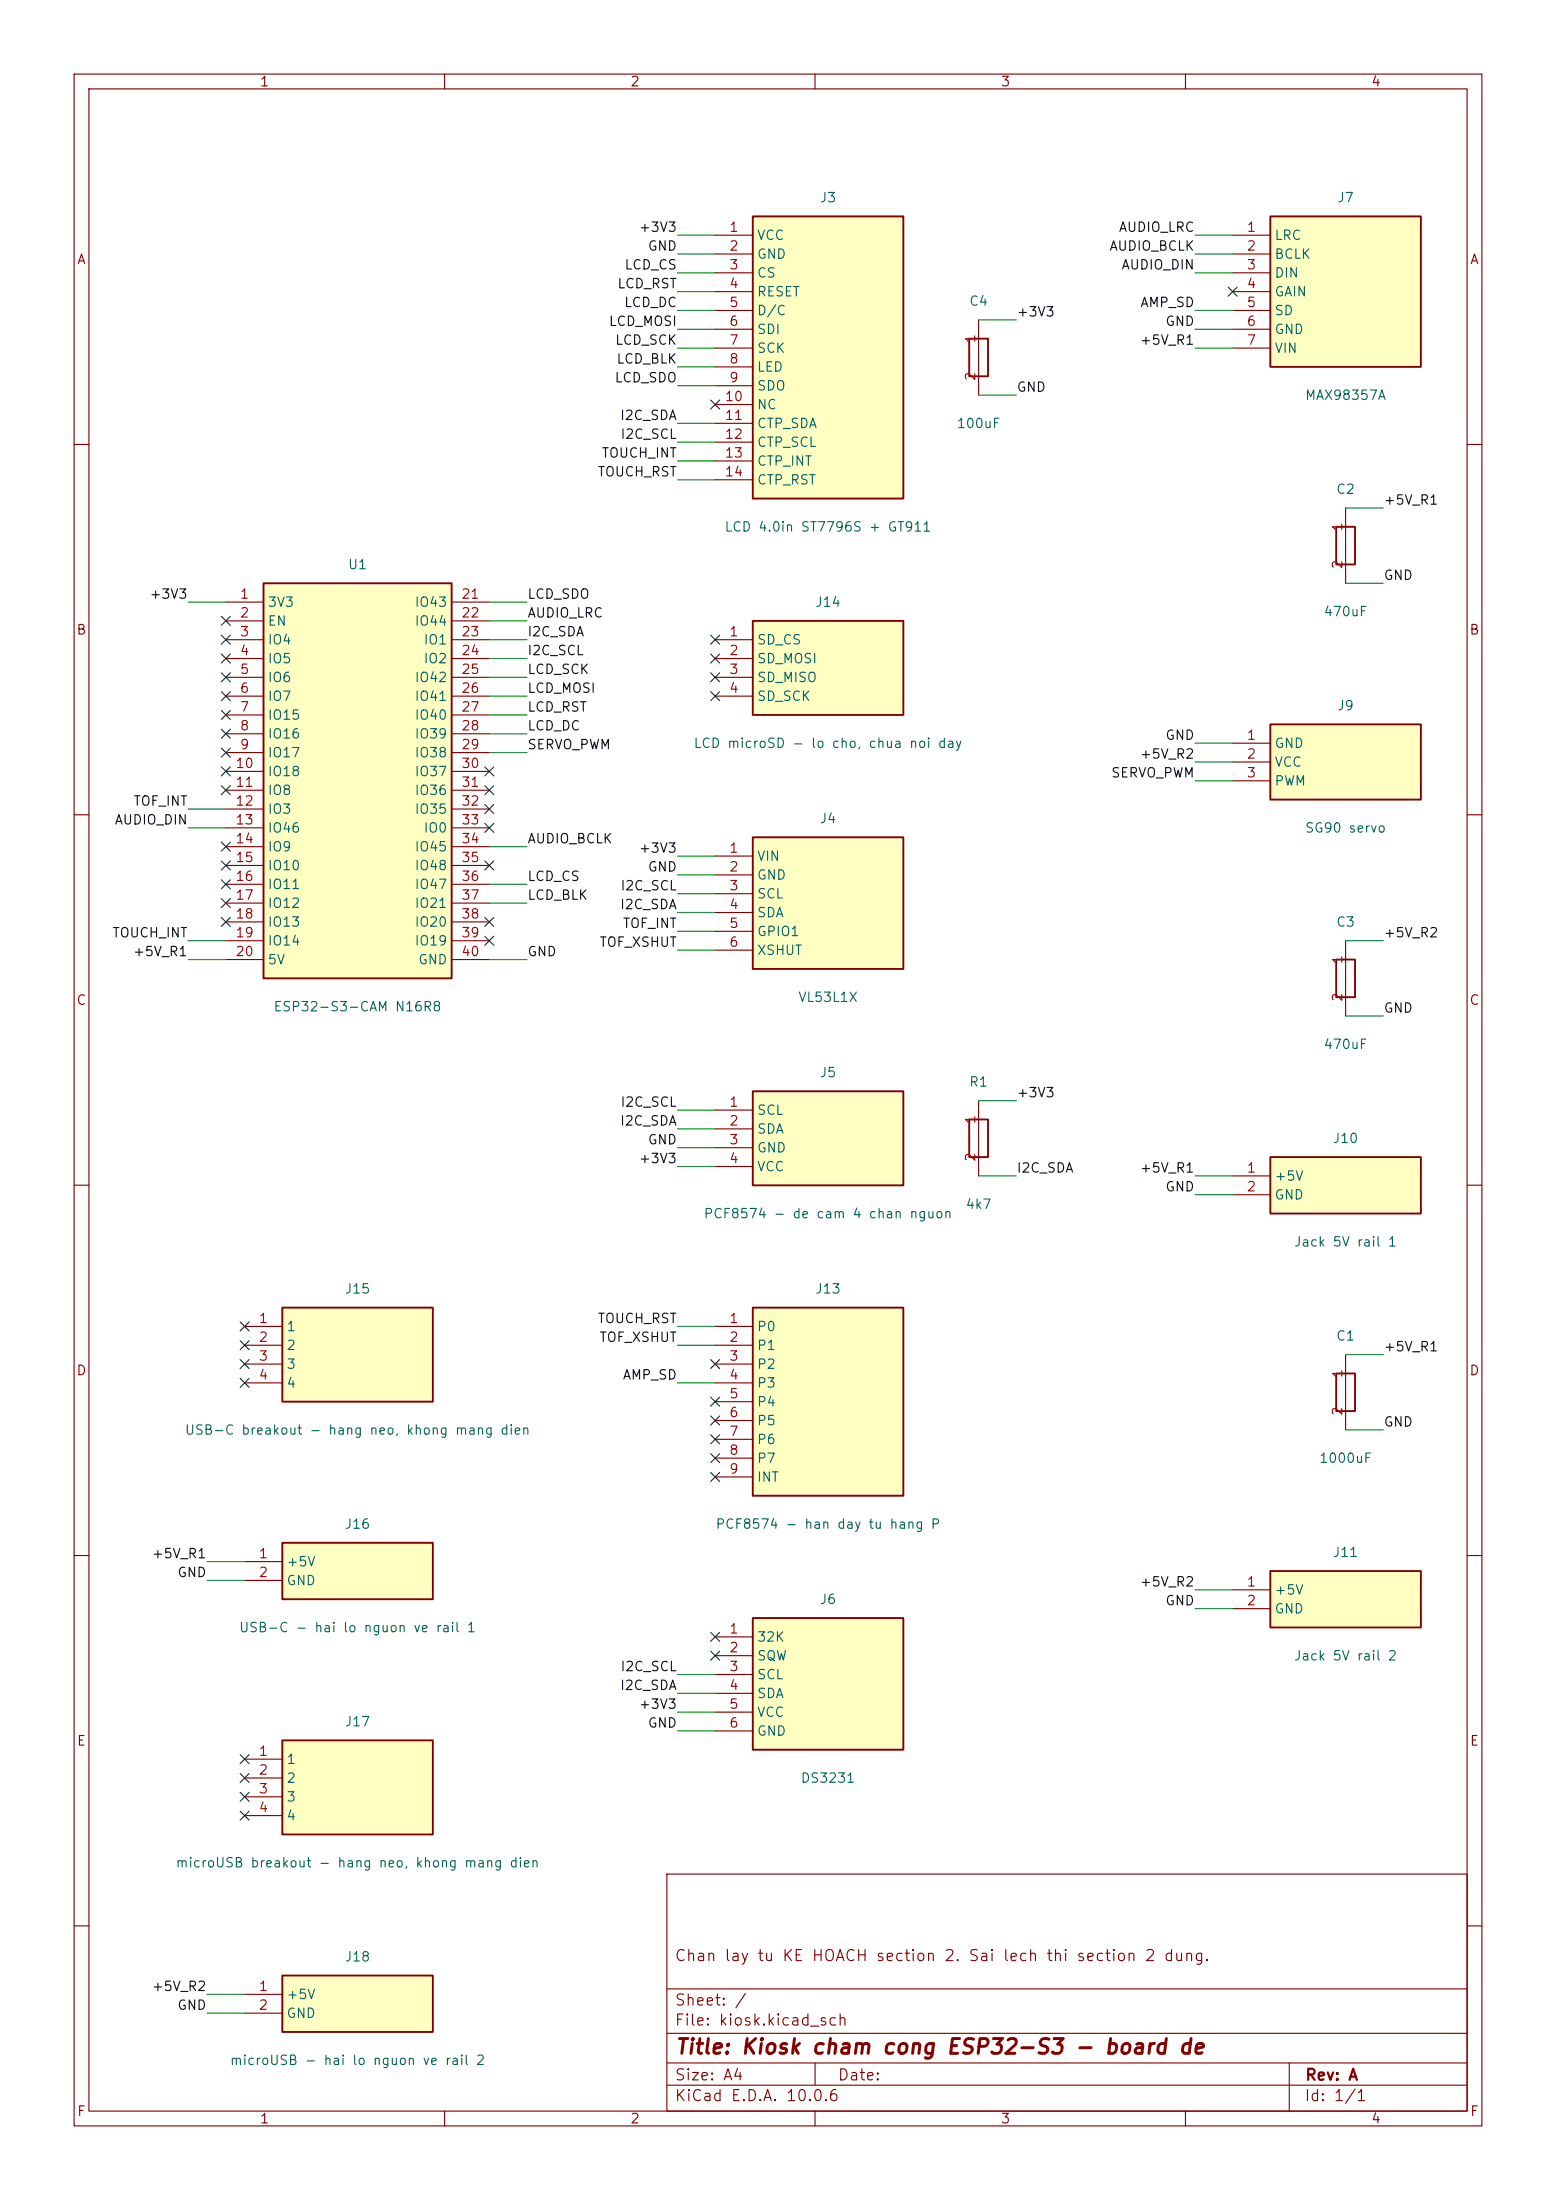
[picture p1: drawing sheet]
<svg xmlns="http://www.w3.org/2000/svg" width="210mm" height="297mm" viewBox="0 0 210 297" stroke-linecap="round" stroke-linejoin="round" font-family="sans-serif">
<g fill="none" stroke="#840000" stroke-width=".15">
<path d="M10 10h190v277h-190zM12 12h186v273h-186zM60 10v2M110 10v2M160 10v2M10 60h2M198 60h2M10 110h2M198 110h2M10 160h2M198 160h2M10 210h2"/>
<path d="M198 210h2M90 253h108v32h-108zM10 260h2M90 278.5h108M90 274.5h108M90 268.5h108M110 278.5v3M174 278.5v6.5M198 260h2M60 285v2M90 281.5h108M110 285v2"/>
<path d="M160 285v2"/>
</g>
<path d="M38.1 208.3h20.3v7.6h-20.3z" fill="#ffffc2"/>
<path d="M180.3 71.1h2.6v5.1h-2.6zM38.1 208.3h20.3v7.6h-20.3z" fill="none" stroke="#840000" stroke-width=".25"/>
<path d="M181.6 68.6v10.1M33 210.8h5.1M33 213.4h5.1" fill="none" stroke="#840000" stroke-width=".15"/>
<path d="M101.6 176.5h20.3v25.4h-20.3z" fill="#ffffc2"/>
<path d="M101.6 176.5h20.3v25.4h-20.3z" fill="none" stroke="#840000" stroke-width=".25"/>
<path d="M96.5 179.1h5.1M96.5 181.6h5.1M96.5 184.2h5.1M96.5 186.7h5.1M96.5 189.2h5.1M96.5 191.8h5.1M96.5 194.3h5.1M96.5 196.9h5.1M96.5 199.4h5.1" fill="none" stroke="#840000" stroke-width=".15"/>
<path d="M101.6 218.4h20.3v17.8h-20.3z" fill="#ffffc2"/>
<path d="M101.6 218.4h20.3v17.8h-20.3z" fill="none" stroke="#840000" stroke-width=".25"/>
<path d="M96.5 221h5.1M96.5 223.5h5.1M96.5 226.1h5.1M96.5 228.6h5.1M96.5 231.1h5.1M96.5 233.7h5.1" fill="none" stroke="#840000" stroke-width=".15"/>
<path d="M101.6 113h20.3v17.8h-20.3z" fill="#ffffc2"/>
<path d="M101.6 113h20.3v17.8h-20.3z" fill="none" stroke="#840000" stroke-width=".25"/>
<path d="M96.5 115.6h5.1M96.5 118.1h5.1M96.5 120.7h5.1M96.5 123.2h5.1M96.5 125.7h5.1M96.5 128.3h5.1" fill="none" stroke="#840000" stroke-width=".15"/>
<path d="M35.6 78.7h25.4v53.4h-25.4z" fill="#ffffc2"/>
<path d="M35.6 78.7h25.4v53.4h-25.4zM130.8 151.1h2.5v5.1h-2.5z" fill="none" stroke="#840000" stroke-width=".25"/>
<g fill="none" stroke="#840000" stroke-width=".15">
<path d="M30.5 81.3h5.1M30.5 83.8h5.1M30.5 86.4h5.1M30.5 88.9h5.1M30.5 91.4h5.1M30.5 94h5.1M30.5 96.5h5.1M30.5 99.1h5.1M61 81.3h5M61 83.8h5M61 86.4h5M61 88.9h5"/>
<path d="M61 91.4h5M61 94h5M61 96.5h5M61 99.1h5M30.5 101.6h5.1M30.5 104.1h5.1M30.5 106.7h5.1M30.5 109.2h5.1M30.5 111.8h5.1M30.5 114.3h5.1M30.5 116.8h5.1M30.5 119.4h5.1"/>
<path d="M61 101.6h5M61 104.1h5M61 106.7h5M61 109.2h5M61 111.8h5M61 114.3h5M61 116.8h5M61 119.4h5M30.5 121.9h5.1M30.5 124.5h5.1M30.5 127h5.1M30.5 129.5h5.1"/>
<path d="M61 121.9h5M61 124.5h5M61 127h5M61 129.5h5M132.1 148.6v10.2"/>
</g>
<path d="M38.1 234.9h20.3v12.7h-20.3z" fill="#ffffc2"/>
<path d="M38.1 234.9h20.3v12.7h-20.3z" fill="none" stroke="#840000" stroke-width=".25"/>
<path d="M33 237.5h5.1M33 240h5.1M33 242.6h5.1M33 245.1h5.1" fill="none" stroke="#840000" stroke-width=".15"/>
<path d="M101.6 83.8h20.3v12.7h-20.3z" fill="#ffffc2"/>
<path d="M101.6 83.8h20.3v12.7h-20.3z" fill="none" stroke="#840000" stroke-width=".25"/>
<path d="M96.5 86.4h5.1M96.5 88.9h5.1M96.5 91.4h5.1M96.5 94h5.1" fill="none" stroke="#840000" stroke-width=".15"/>
<path d="M101.6 29.2h20.3v38.1h-20.3z" fill="#ffffc2"/>
<path d="M101.6 29.2h20.3v38.1h-20.3z" fill="none" stroke="#840000" stroke-width=".25"/>
<g fill="none" stroke="#840000" stroke-width=".15">
<path d="M96.5 31.8h5.1M96.5 34.3h5.1M96.5 36.8h5.1M96.5 39.4h5.1M96.5 41.9h5.1M96.5 44.5h5.1M96.5 47h5.1M96.5 49.5h5.1M96.5 52.1h5.1M96.5 54.6h5.1M96.5 57.2h5.1M96.5 59.7h5.1"/>
<path d="M96.5 62.2h5.1M96.5 64.8h5.1"/>
</g>
<path d="M171.4 29.2h20.4v20.3h-20.4z" fill="#ffffc2"/>
<path d="M171.4 29.2h20.4v20.3h-20.4z" fill="none" stroke="#840000" stroke-width=".25"/>
<path d="M166.4 31.8h5M166.4 34.3h5M166.4 36.8h5M166.4 39.4h5M166.4 41.9h5M166.4 44.5h5M166.4 47h5" fill="none" stroke="#840000" stroke-width=".15"/>
<path d="M101.6 147.3h20.3v12.7h-20.3z" fill="#ffffc2"/>
<path d="M101.6 147.3h20.3v12.7h-20.3z" fill="none" stroke="#840000" stroke-width=".25"/>
<path d="M96.5 149.9h5.1M96.5 152.4h5.1M96.5 154.9h5.1M96.5 157.5h5.1" fill="none" stroke="#840000" stroke-width=".15"/>
<path d="M38.1 266.7h20.3v7.6h-20.3z" fill="#ffffc2"/>
<path d="M130.8 45.7h2.5v5.1h-2.5zM38.1 266.7h20.3v7.6h-20.3z" fill="none" stroke="#840000" stroke-width=".25"/>
<path d="M132.1 43.2v10.1M33 269.2h5.1M33 271.8h5.1" fill="none" stroke="#840000" stroke-width=".15"/>
<path d="M171.4 156.2h20.4v7.6h-20.4z" fill="#ffffc2"/>
<path d="M171.4 156.2h20.4v7.6h-20.4z" fill="none" stroke="#840000" stroke-width=".25"/>
<path d="M166.4 158.8h5M166.4 161.3h5" fill="none" stroke="#840000" stroke-width=".15"/>
<path d="M38.1 176.5h20.3v12.7h-20.3z" fill="#ffffc2"/>
<path d="M38.1 176.5h20.3v12.7h-20.3z" fill="none" stroke="#840000" stroke-width=".25"/>
<path d="M33 179.1h5.1M33 181.6h5.1M33 184.2h5.1M33 186.7h5.1" fill="none" stroke="#840000" stroke-width=".15"/>
<path d="M171.4 212.1h20.4v7.6h-20.4z" fill="#ffffc2"/>
<path d="M180.3 129.5h2.6v5.1h-2.6zM180.3 185.4h2.6v5.1h-2.6zM171.4 212.1h20.4v7.6h-20.4z" fill="none" stroke="#840000" stroke-width=".25"/>
<path d="M181.6 127v10.2M181.6 182.9v10.1M166.4 214.6h5M166.4 217.2h5" fill="none" stroke="#840000" stroke-width=".15"/>
<path d="M171.4 97.8h20.4v10.2h-20.4z" fill="#ffffc2"/>
<path d="M171.4 97.8h20.4v10.2h-20.4z" fill="none" stroke="#840000" stroke-width=".25"/>
<path d="M166.4 100.3h5M166.4 102.9h5M166.4 105.4h5" fill="none" stroke="#840000" stroke-width=".15"/>
<g fill="none" stroke="#009600" stroke-width=".15">
<path d="M91.4 36.8h5.1M91.4 31.8h5.1M91.4 34.3h5.1M91.4 39.4h5.1M161.3 36.8h5.1M161.3 31.8h5.1M161.3 34.3h5.1M91.4 49.5h5.1M91.4 47h5.1M91.4 59.7h5.1M91.4 44.5h5.1M91.4 41.9h5.1"/>
<path d="M91.4 57.2h5.1M91.4 52.1h5.1M132.1 43.2h5.1M132.1 53.3h5.1M161.3 47h5.1M161.3 44.5h5.1M161.3 41.9h5.1M91.4 64.8h5.1M91.4 62.2h5.1M181.6 68.6h5.1M181.6 78.7h5.1M25.4 81.3h5.1"/>
<path d="M66 81.3h5.1M66 91.4h5.1M66 94h5.1M66 96.5h5.1M66 99.1h5.1M66 83.8h5.1M66 86.4h5.1M66 88.9h5.1M25.4 109.2h5.1M25.4 111.8h5.1M66 101.6h5.1M66 114.3h5.1"/>
<path d="M66 119.4h5.1M91.4 115.6h5.1M91.4 118.1h5.1M161.3 100.3h5.1M161.3 102.9h5.1M161.3 105.4h5.1M25.4 127h5.1M25.4 129.5h5.1M66 129.5h5.1M66 121.9h5.1M91.4 123.2h5.1M91.4 125.7h5.1"/>
<path d="M91.4 128.3h5.1M91.4 120.7h5.1M181.6 127h5.1M181.6 137.2h5.1M91.4 149.9h5.1M91.4 152.4h5.1M91.4 154.9h5.1M91.4 157.5h5.1M132.1 158.8h5.1M132.1 148.6h5.1M161.3 158.8h5.1M91.4 179.1h5.1"/>
<path d="M161.3 161.3h5.1M91.4 181.6h5.1M91.4 186.7h5.1M181.6 182.9h5.1M181.6 193h5.1M27.9 210.8h5.1M27.9 213.4h5.1M161.3 214.6h5.1M161.3 217.2h5.1M91.4 233.7h5.1M91.4 231.1h5.1M91.4 226.1h5.1"/>
<path d="M91.4 228.6h5.1M27.9 269.2h5.1M27.9 271.8h5.1"/>
</g>
<g fill="none" stroke="#000084" stroke-width=".15">
<path d="M165.8 38.8l1.2 1.2M167 38.8l-1.2 1.2M95.9 54l1.2 1.2M97.1 54l-1.2 1.2M29.9 83.2l1.2 1.2M29.9 85.8l1.2 1.2M29.9 88.3l1.2 1.2M29.9 90.8l1.2 1.2M29.9 95.9l1.2 1.2M29.9 93.4l1.2 1.2M29.9 98.5l1.2 1.2M31.1 83.2l-1.2 1.2"/>
<path d="M31.1 85.8l-1.2 1.2M31.1 88.3l-1.2 1.2M31.1 90.8l-1.2 1.2M31.1 95.9l-1.2 1.2M31.1 93.4l-1.2 1.2M31.1 98.5l-1.2 1.2M95.9 90.8l1.2 1.2M95.9 93.4l1.2 1.2M95.9 88.3l1.2 1.2M95.9 85.8l1.2 1.2M97.1 93.4l-1.2 1.2M97.1 90.8l-1.2 1.2"/>
<path d="M97.1 88.3l-1.2 1.2M97.1 85.8l-1.2 1.2M29.9 113.7l1.2 1.2M29.9 116.2l1.2 1.2M29.9 118.8l1.2 1.2M29.9 101l1.2 1.2M29.9 103.5l1.2 1.2M29.9 106.1l1.2 1.2M31.1 113.7l-1.2 1.2M31.1 116.2l-1.2 1.2M31.1 118.8l-1.2 1.2M31.1 101l-1.2 1.2"/>
<path d="M31.1 103.5l-1.2 1.2M31.1 106.1l-1.2 1.2M65.4 103.5l1.2 1.2M65.4 106.1l1.2 1.2M65.4 108.6l1.2 1.2M65.4 111.2l1.2 1.2M65.4 116.2l1.2 1.2M66.6 103.5l-1.2 1.2M66.6 106.1l-1.2 1.2M66.6 108.6l-1.2 1.2M66.6 111.2l-1.2 1.2M66.6 116.2l-1.2 1.2"/>
<path d="M29.9 121.3l1.2 1.2M29.9 123.9l1.2 1.2M31.1 121.3l-1.2 1.2M31.1 123.9l-1.2 1.2M65.4 123.9l1.2 1.2M65.4 126.4l1.2 1.2M66.6 123.9l-1.2 1.2M66.6 126.4l-1.2 1.2M32.4 178.5l1.2 1.2M33.6 178.5l-1.2 1.2M32.4 186.1l1.2 1.2M32.4 181l1.2 1.2"/>
<path d="M32.4 183.5l1.2 1.3M33.6 186.1l-1.2 1.2M33.6 181l-1.2 1.2M33.6 183.5l-1.2 1.3M95.9 193.7l1.2 1.2M95.9 196.2l1.2 1.3M95.9 198.8l1.2 1.2M95.9 183.5l1.2 1.3M95.9 188.6l1.2 1.2M95.9 191.2l1.2 1.2M97.1 193.7l-1.2 1.2M97.1 196.2l-1.2 1.3"/>
<path d="M97.1 198.8l-1.2 1.2M97.1 183.5l-1.2 1.3M97.1 188.6l-1.2 1.2M97.1 191.2l-1.2 1.2M32.4 236.9l1.2 1.2M32.4 239.4l1.2 1.2M33.6 236.9l-1.2 1.2M33.6 239.4l-1.2 1.2M95.9 220.4l1.2 1.2M95.9 222.9l1.2 1.2M97.1 220.4l-1.2 1.2M97.1 222.9l-1.2 1.2"/>
<path d="M32.4 244.5l1.2 1.2M32.4 242l1.2 1.2M33.6 244.5l-1.2 1.2M33.6 242l-1.2 1.2"/>
</g>
<text font-size="2" fill="#840000" x="91" y="277.8">Title: Kiosk cham cong ESP32-S3 - board de</text>
<g font-size="1.5" fill="#840000">
<text x="91" y="265.1">Chan lay tu KE HOACH section 2. Sai lech thi section 2 dung.</text>
<text x="91" y="273.8">File: kiosk.kicad_sch</text>
<text x="91" y="271.1">Sheet: /</text>
<text x="91" y="281.2">Size: A4</text>
<text x="113" y="281.2">Date:</text>
<text x="176.1" y="281.2">Rev: A</text>
<text x="91" y="284">KiCad E.D.A. 10.0.6</text>
<text x="176" y="284">Id: 1/1</text>
</g>
<g font-size="1.3" fill="#840000">
<text x="35" y="12">1</text>
<text x="85" y="12">2</text>
<text x="135" y="12">3</text>
<text x="185" y="12">4</text>
<text x="10.3" y="36">A</text>
<text x="198.3" y="36">A</text>
<text x="10.2" y="86">B</text>
<text x="198.2" y="86">B</text>
<text x="10.2" y="136">C</text>
<text x="198.2" y="136">C</text>
<text x="10.2" y="186">D</text>
<text x="198.2" y="186">D</text>
<text x="10.3" y="236">E</text>
<text x="198.3" y="236">E</text>
<text x="10.3" y="286">F</text>
<text x="35" y="287">1</text>
<text x="85" y="287">2</text>
<text x="135" y="287">3</text>
<text x="185" y="287">4</text>
<text x="198.3" y="286">F</text>
</g>
<g font-size="1.3" fill="#006464">
<text x="110.5" y="27.6">J3</text>
<text x="180.4" y="27.6">J7</text>
<text x="102.1" y="32.7">VCC</text>
<text x="102.1" y="35.3">GND</text>
<text x="171.9" y="32.7">LRC</text>
<text x="171.9" y="35.3">BCLK</text>
<text x="102.1" y="37.8">CS</text>
<text x="102.1" y="40.3">RESET</text>
<text x="130.7" y="41.6">C4</text>
<text x="171.9" y="37.8">DIN</text>
<text x="171.9" y="40.3">GAIN</text>
<text x="102.1" y="42.9">D/C</text>
<text x="102.1" y="45.4">SDI</text>
<text x="102.1" y="48">SCK</text>
<text x="171.9" y="42.9">SD</text>
<text x="171.9" y="45.4">GND</text>
<text x="171.9" y="48">VIN</text>
<text x="102.1" y="50.5">LED</text>
<text x="102.1" y="53">SDO</text>
<text x="102.1" y="55.6">NC</text>
<text x="102.1" y="58.1">CTP_SDA</text>
<text x="129" y="58.1">100uF</text>
<text x="176" y="54.3">MAX98357A</text>
<text x="102.1" y="60.7">CTP_SCL</text>
<text x="102.1" y="63.2">CTP_INT</text>
<text x="102.1" y="65.7">CTP_RST</text>
<text x="180.2" y="67">C2</text>
<text x="46.9" y="77.2">U1</text>
<text x="97.7" y="72.1">LCD 4.0in ST7796S + GT911</text>
<text x="36" y="82.2">3V3</text>
<text x="55.9" y="82.2">IO43</text>
<text x="109.9" y="82.2">J14</text>
<text x="178.5" y="83.5">470uF</text>
<text x="36" y="84.8">EN</text>
<text x="36" y="87.3">IO4</text>
<text x="36" y="89.9">IO5</text>
<text x="55.9" y="84.8">IO44</text>
<text x="57.1" y="87.3">IO1</text>
<text x="57.1" y="89.9">IO2</text>
<text x="102.1" y="87.3">SD_CS</text>
<text x="102.1" y="89.9">SD_MOSI</text>
<text x="36" y="92.4">IO6</text>
<text x="36" y="94.9">IO7</text>
<text x="55.9" y="92.4">IO42</text>
<text x="55.9" y="94.9">IO41</text>
<text x="102.1" y="92.4">SD_MISO</text>
<text x="102.1" y="94.9">SD_SCK</text>
<text x="36" y="97.5">IO15</text>
<text x="36" y="100">IO16</text>
<text x="55.9" y="97.5">IO40</text>
<text x="55.9" y="100">IO39</text>
<text x="93.5" y="101.3">LCD microSD - lo cho, chua noi day</text>
<text x="171.9" y="101.3">GND</text>
<text x="180.4" y="96.2">J9</text>
<text x="36" y="102.6">IO17</text>
<text x="36" y="105.1">IO18</text>
<text x="36" y="107.6">IO8</text>
<text x="55.9" y="102.6">IO38</text>
<text x="55.9" y="105.1">IO37</text>
<text x="55.9" y="107.6">IO36</text>
<text x="171.9" y="103.8">VCC</text>
<text x="171.9" y="106.4">PWM</text>
<text x="36" y="110.2">IO3</text>
<text x="36" y="112.7">IO46</text>
<text x="55.9" y="110.2">IO35</text>
<text x="57.1" y="112.7">IO0</text>
<text x="110.5" y="111.5">J4</text>
<text x="176" y="112.7">SG90 servo</text>
<text x="36" y="115.3">IO9</text>
<text x="36" y="117.8">IO10</text>
<text x="55.9" y="115.3">IO45</text>
<text x="55.9" y="117.8">IO48</text>
<text x="102.1" y="116.5">VIN</text>
<text x="102.1" y="119.1">GND</text>
<text x="36" y="120.3">IO11</text>
<text x="36" y="122.9">IO12</text>
<text x="36" y="125.4">IO13</text>
<text x="55.9" y="120.3">IO47</text>
<text x="55.9" y="122.9">IO21</text>
<text x="55.9" y="125.4">IO20</text>
<text x="102.1" y="121.6">SCL</text>
<text x="102.1" y="124.2">SDA</text>
<text x="180.2" y="125.4">C3</text>
<text x="36" y="128">IO14</text>
<text x="36" y="130.5">5V</text>
<text x="55.9" y="128">IO19</text>
<text x="56.4" y="130.5">GND</text>
<text x="102.1" y="126.7">GPIO1</text>
<text x="102.1" y="129.2">XSHUT</text>
<text x="36.8" y="136.9">ESP32-S3-CAM N16R8</text>
<text x="107.6" y="135.6">VL53L1X</text>
<text x="178.5" y="141.9">470uF</text>
<text x="110.5" y="145.7">J5</text>
<text x="130.7" y="147">R1</text>
<text x="102.1" y="150.8">SCL</text>
<text x="102.1" y="153.4">SDA</text>
<text x="102.1" y="155.9">GND</text>
<text x="179.8" y="154.6">J10</text>
<text x="102.1" y="158.4">VCC</text>
<text x="171.9" y="159.7">+5V</text>
<text x="94.9" y="164.8">PCF8574 - de cam 4 chan nguon</text>
<text x="130.2" y="163.5">4k7</text>
<text x="171.9" y="162.3">GND</text>
<text x="174.6" y="168.6">Jack 5V rail 1</text>
<text x="46.4" y="175">J15</text>
<text x="109.9" y="175">J13</text>
<text x="38.6" y="180">1</text>
<text x="38.6" y="182.6">2</text>
<text x="38.6" y="185.1">3</text>
<text x="102.1" y="180">P0</text>
<text x="102.1" y="182.6">P1</text>
<text x="102.1" y="185.1">P2</text>
<text x="180.2" y="181.3">C1</text>
<text x="38.6" y="187.7">4</text>
<text x="102.1" y="187.7">P3</text>
<text x="102.1" y="190.2">P4</text>
<text x="24.9" y="194">USB-C breakout - hang neo, khong mang dien</text>
<text x="102.1" y="192.7">P5</text>
<text x="102.1" y="195.3">P6</text>
<text x="102.1" y="197.8">P7</text>
<text x="177.9" y="197.8">1000uF</text>
<text x="102.1" y="200.4">INT</text>
<text x="46.4" y="206.7">J16</text>
<text x="96.5" y="206.7">PCF8574 - han day tu hang P</text>
<text x="38.6" y="211.8">+5V</text>
<text x="38.6" y="214.3">GND</text>
<text x="171.9" y="215.6">+5V</text>
<text x="179.8" y="210.5">J11</text>
<text x="32.2" y="220.7">USB-C - hai lo nguon ve rail 1</text>
<text x="102.1" y="221.9">32K</text>
<text x="110.5" y="216.9">J6</text>
<text x="171.9" y="218.1">GND</text>
<text x="102.1" y="224.5">SQW</text>
<text x="102.1" y="227">SCL</text>
<text x="174.6" y="224.5">Jack 5V rail 2</text>
<text x="46.4" y="233.4">J17</text>
<text x="102.1" y="229.6">SDA</text>
<text x="102.1" y="232.1">VCC</text>
<text x="38.6" y="238.5">1</text>
<text x="102.1" y="234.6">GND</text>
<text x="38.6" y="241">2</text>
<text x="38.6" y="243.5">3</text>
<text x="108" y="241">DS3231</text>
<text x="38.6" y="246.1">4</text>
<text x="23.6" y="252.4">microUSB breakout - hang neo, khong mang dien</text>
<text x="46.4" y="265.1">J18</text>
<text x="38.6" y="270.2">+5V</text>
<text x="38.6" y="272.7">GND</text>
<text x="30.9" y="279.1">microUSB - hai lo nguon ve rail 2</text>
</g>
<g font-size="1.3" fill="#0f0f0f">
<text x="86.1" y="31.6">+3V3</text>
<text x="87.3" y="34.2">GND</text>
<text x="149.6" y="34.2">AUDIO_BCLK</text>
<text x="150.9" y="31.6">AUDIO_LRC</text>
<text x="83.2" y="39.2">LCD_RST</text>
<text x="84.1" y="41.8">LCD_DC</text>
<text x="84.2" y="36.7">LCD_CS</text>
<text x="151.3" y="36.7">AUDIO_DIN</text>
<text x="153.8" y="41.8">AMP_SD</text>
<text x="82.1" y="44.3">LCD_MOSI</text>
<text x="82.9" y="46.9">LCD_SCK</text>
<text x="137.1" y="43.1">+3V3</text>
<text x="153.7" y="46.9">+5V_R1</text>
<text x="157.2" y="44.3">GND</text>
<text x="82.9" y="51.9">LCD_SDO</text>
<text x="83.1" y="49.4">LCD_BLK</text>
<text x="137.1" y="53.2">GND</text>
<text x="83.6" y="57">I2C_SDA</text>
<text x="83.7" y="59.6">I2C_SCL</text>
<text x="80.6" y="64.6">TOUCH_RST</text>
<text x="81.1" y="62.1">TOUCH_INT</text>
<text x="186.7" y="68.5">+5V_R1</text>
<text x="20.1" y="81.2">+3V3</text>
<text x="71.1" y="81.2">LCD_SDO</text>
<text x="71.1" y="83.7">AUDIO_LRC</text>
<text x="186.7" y="78.6">GND</text>
<text x="71.1" y="86.2">I2C_SDA</text>
<text x="71.1" y="88.8">I2C_SCL</text>
<text x="71.1" y="91.3">LCD_SCK</text>
<text x="71.1" y="93.9">LCD_MOSI</text>
<text x="71.1" y="96.4">LCD_RST</text>
<text x="71.1" y="98.9">LCD_DC</text>
<text x="71.1" y="101.5">SERVO_PWM</text>
<text x="157.2" y="100.2">GND</text>
<text x="149.9" y="105.3">SERVO_PWM</text>
<text x="153.7" y="102.7">+5V_R2</text>
<text x="15.4" y="111.6">AUDIO_DIN</text>
<text x="17.9" y="109.1">TOF_INT</text>
<text x="71.1" y="114.2">AUDIO_BCLK</text>
<text x="71.1" y="119.3">LCD_CS</text>
<text x="86.1" y="115.4">+3V3</text>
<text x="87.3" y="118">GND</text>
<text x="71.1" y="121.8">LCD_BLK</text>
<text x="83.6" y="123.1">I2C_SDA</text>
<text x="83.7" y="120.5">I2C_SCL</text>
<text x="84" y="125.6">TOF_INT</text>
<text x="15.1" y="126.9">TOUCH_INT</text>
<text x="17.9" y="129.4">+5V_R1</text>
<text x="71.1" y="129.4">GND</text>
<text x="80.8" y="128.1">TOF_XSHUT</text>
<text x="186.7" y="126.9">+5V_R2</text>
<text x="186.7" y="137">GND</text>
<text x="83.7" y="149.7">I2C_SCL</text>
<text x="137.1" y="148.5">+3V3</text>
<text x="83.6" y="152.3">I2C_SDA</text>
<text x="87.3" y="154.8">GND</text>
<text x="86.1" y="157.4">+3V3</text>
<text x="137.1" y="158.6">I2C_SDA</text>
<text x="153.7" y="158.6">+5V_R1</text>
<text x="157.2" y="161.2">GND</text>
<text x="80.6" y="178.9">TOUCH_RST</text>
<text x="80.8" y="181.5">TOF_XSHUT</text>
<text x="186.7" y="182.8">+5V_R1</text>
<text x="84" y="186.6">AMP_SD</text>
<text x="186.7" y="192.9">GND</text>
<text x="20.4" y="210.7">+5V_R1</text>
<text x="23.8" y="213.2">GND</text>
<text x="153.7" y="214.5">+5V_R2</text>
<text x="157.2" y="217">GND</text>
<text x="83.7" y="225.9">I2C_SCL</text>
<text x="83.6" y="228.5">I2C_SDA</text>
<text x="86.1" y="231">+3V3</text>
<text x="87.3" y="233.6">GND</text>
<text x="20.4" y="269.1">+5V_R2</text>
<text x="23.8" y="271.7">GND</text>
</g>
<g font-size="1.3" fill="#a90000">
<text x="98.3" y="31.6">1</text>
<text x="98.3" y="34.2">2</text>
<text x="168.2" y="31.6">1</text>
<text x="168.2" y="34.2">2</text>
<text x="98.3" y="36.7">3</text>
<text x="98.3" y="39.2">4</text>
<text x="98.3" y="41.8">5</text>
<text x="168.2" y="36.7">3</text>
<text x="168.2" y="39.2">4</text>
<text x="168.2" y="41.8">5</text>
<text x="98.3" y="44.3">6</text>
<text x="98.3" y="46.9">7</text>
<text x="131.9" y="46.5" transform="rotate(-90 131.9 46.5)">1</text>
<text x="168.2" y="44.3">6</text>
<text x="168.2" y="46.9">7</text>
<text x="98.3" y="49.4">8</text>
<text x="98.3" y="51.9">9</text>
<text x="131.9" y="51.5" transform="rotate(-90 131.9 51.5)">2</text>
<text x="97.7" y="54.5">10</text>
<text x="97.7" y="57">11</text>
<text x="97.7" y="59.6">12</text>
<text x="97.7" y="62.1">13</text>
<text x="97.7" y="64.6">14</text>
<text x="181.5" y="71.9" transform="rotate(-90 181.5 71.9)">1</text>
<text x="181.5" y="76.9" transform="rotate(-90 181.5 76.9)">2</text>
<text x="32.3" y="81.1">1</text>
<text x="32.3" y="83.7">2</text>
<text x="62.2" y="81.1">21</text>
<text x="62.2" y="83.7">22</text>
<text x="32.3" y="86.2">3</text>
<text x="32.3" y="88.8">4</text>
<text x="62.2" y="86.2">23</text>
<text x="62.2" y="88.8">24</text>
<text x="98.3" y="86.2">1</text>
<text x="98.3" y="88.8">2</text>
<text x="32.3" y="91.3">5</text>
<text x="32.3" y="93.8">6</text>
<text x="62.2" y="91.3">25</text>
<text x="62.2" y="93.8">26</text>
<text x="98.3" y="91.3">3</text>
<text x="98.3" y="93.8">4</text>
<text x="32.3" y="96.4">7</text>
<text x="32.3" y="98.9">8</text>
<text x="32.3" y="101.5">9</text>
<text x="62.2" y="96.4">27</text>
<text x="62.2" y="98.9">28</text>
<text x="62.2" y="101.5">29</text>
<text x="168.2" y="100.2">1</text>
<text x="31.7" y="104">10</text>
<text x="31.7" y="106.5">11</text>
<text x="62.2" y="104">30</text>
<text x="62.2" y="106.5">31</text>
<text x="168.2" y="102.7">2</text>
<text x="168.2" y="105.3">3</text>
<text x="31.7" y="109.1">12</text>
<text x="31.7" y="111.6">13</text>
<text x="62.2" y="109.1">32</text>
<text x="62.2" y="111.6">33</text>
<text x="31.7" y="114.2">14</text>
<text x="31.7" y="116.7">15</text>
<text x="31.7" y="119.2">16</text>
<text x="62.2" y="114.2">34</text>
<text x="62.2" y="116.7">35</text>
<text x="62.2" y="119.2">36</text>
<text x="98.3" y="115.4">1</text>
<text x="98.3" y="118">2</text>
<text x="31.7" y="121.8">17</text>
<text x="31.7" y="124.3">18</text>
<text x="62.2" y="121.8">37</text>
<text x="62.2" y="124.3">38</text>
<text x="98.3" y="120.5">3</text>
<text x="98.3" y="123.1">4</text>
<text x="98.3" y="125.6">5</text>
<text x="31.7" y="126.9">19</text>
<text x="31.7" y="129.4">20</text>
<text x="62.2" y="126.9">39</text>
<text x="62.2" y="129.4">40</text>
<text x="98.3" y="128.1">6</text>
<text x="181.5" y="130.3" transform="rotate(-90 181.5 130.3)">1</text>
<text x="181.5" y="135.4" transform="rotate(-90 181.5 135.4)">2</text>
<text x="98.3" y="149.7">1</text>
<text x="98.3" y="152.3">2</text>
<text x="98.3" y="154.8">3</text>
<text x="131.9" y="151.9" transform="rotate(-90 131.9 151.9)">1</text>
<text x="98.3" y="157.3">4</text>
<text x="131.9" y="156.9" transform="rotate(-90 131.9 156.9)">2</text>
<text x="168.2" y="158.6">1</text>
<text x="168.2" y="161.2">2</text>
<text x="34.8" y="178.9">1</text>
<text x="98.3" y="178.9">1</text>
<text x="34.8" y="181.5">2</text>
<text x="34.8" y="184">3</text>
<text x="98.3" y="181.5">2</text>
<text x="98.3" y="184">3</text>
<text x="34.8" y="186.6">4</text>
<text x="98.3" y="186.6">4</text>
<text x="98.3" y="189.1">5</text>
<text x="98.3" y="191.6">6</text>
<text x="181.5" y="191.2" transform="rotate(-90 181.5 191.2)">2</text>
<text x="181.5" y="186.2" transform="rotate(-90 181.5 186.2)">1</text>
<text x="98.3" y="194.2">7</text>
<text x="98.3" y="196.7">8</text>
<text x="98.3" y="199.3">9</text>
<text x="34.8" y="210.7">1</text>
<text x="34.8" y="213.2">2</text>
<text x="168.2" y="214.5">1</text>
<text x="98.3" y="220.8">1</text>
<text x="168.2" y="217">2</text>
<text x="98.3" y="223.4">2</text>
<text x="98.3" y="225.9">3</text>
<text x="98.3" y="228.5">4</text>
<text x="98.3" y="231">5</text>
<text x="98.3" y="233.5">6</text>
<text x="34.8" y="237.4">1</text>
<text x="34.8" y="239.9">2</text>
<text x="34.8" y="242.4">3</text>
<text x="34.8" y="245">4</text>
<text x="34.8" y="269.1">1</text>
<text x="34.8" y="271.6">2</text>
</g>
</svg>
